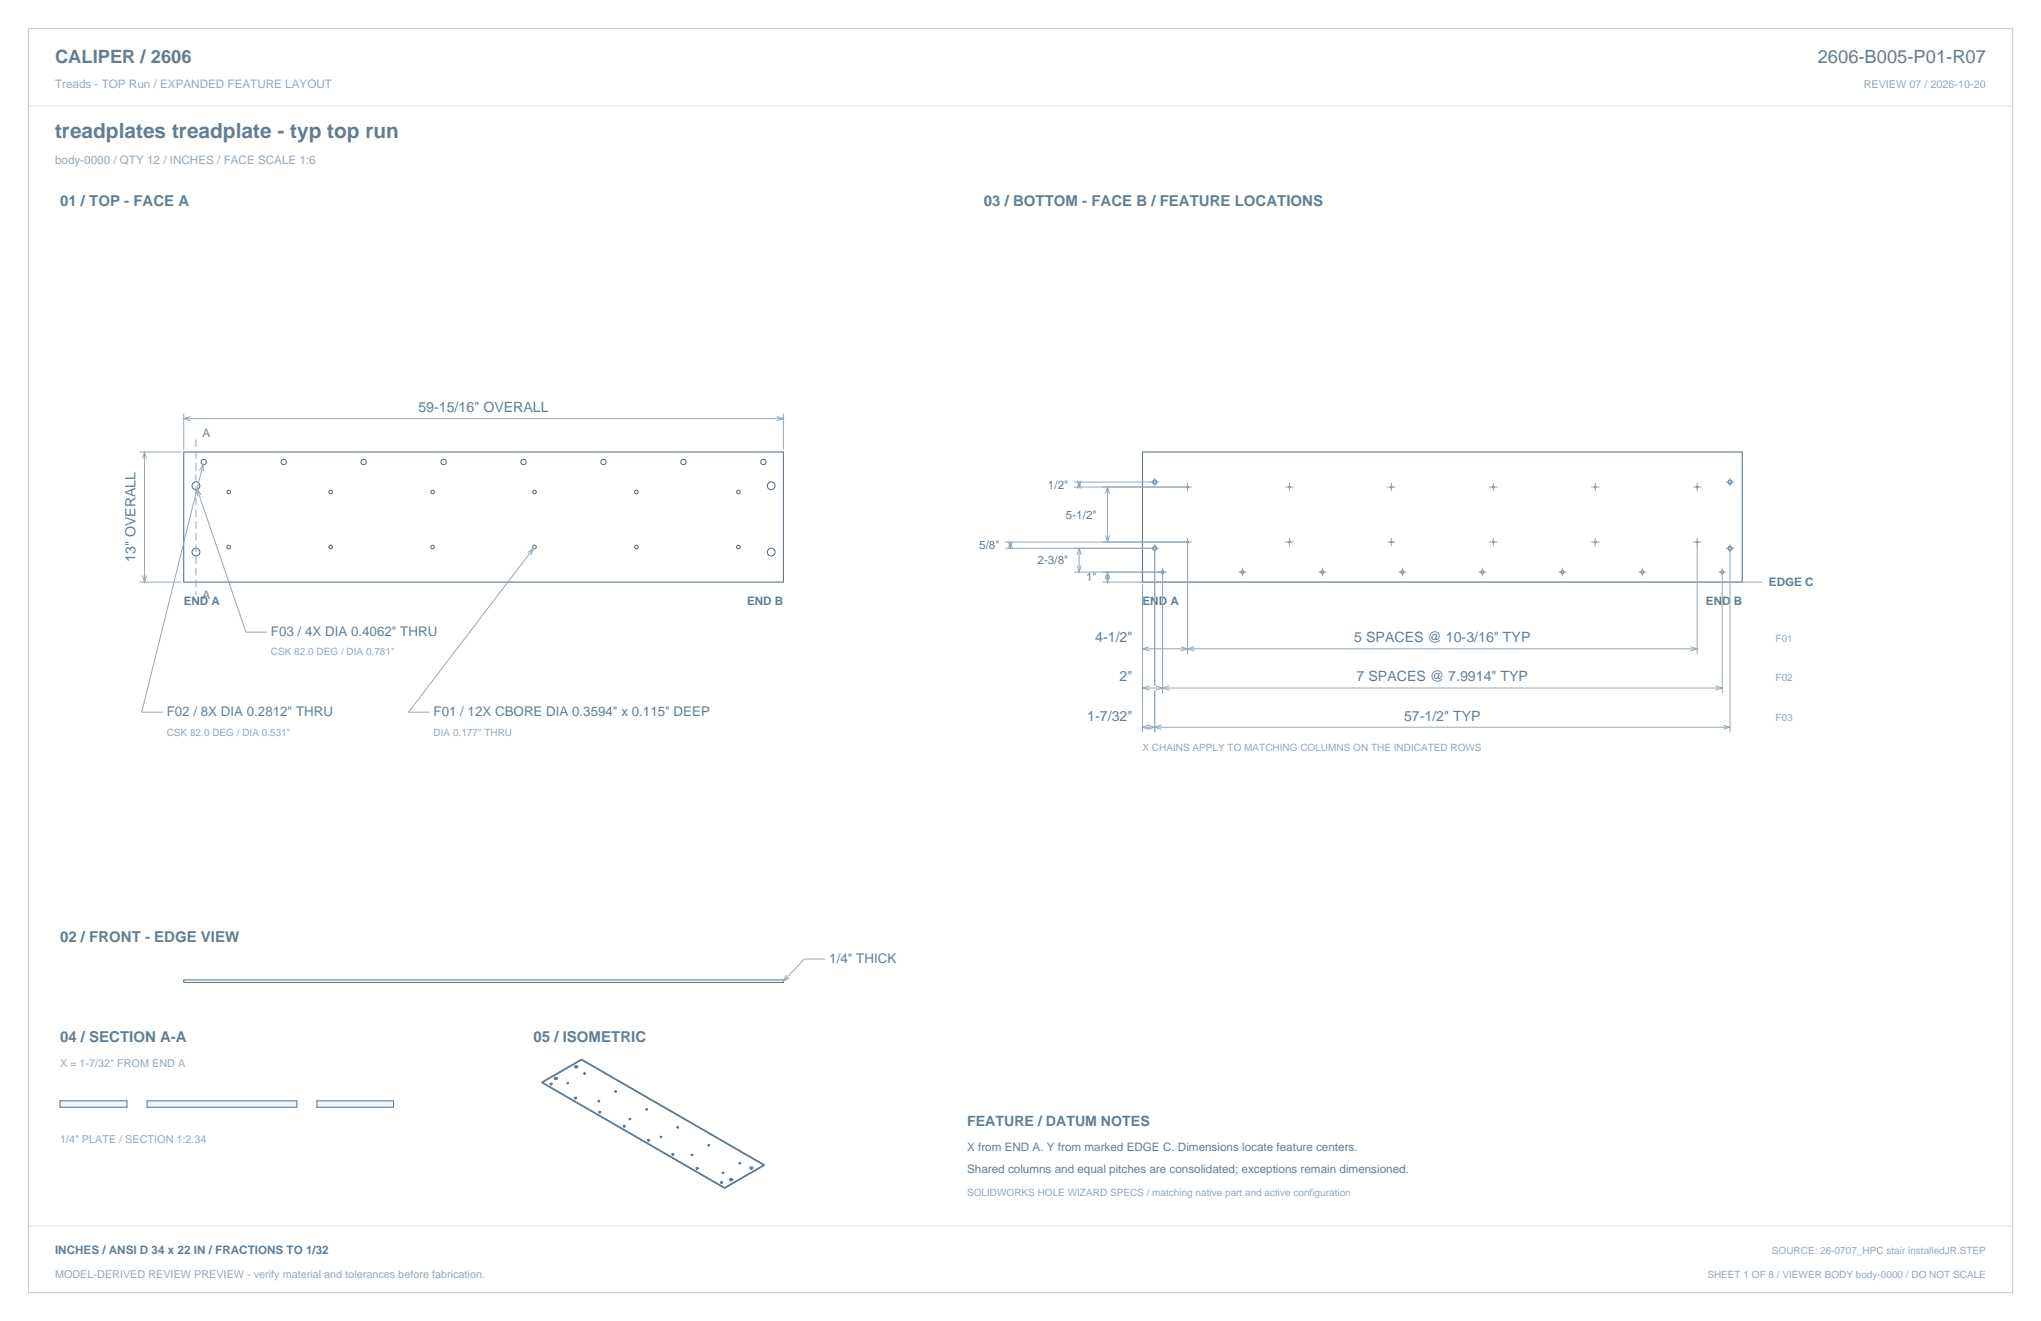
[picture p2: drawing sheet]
<svg xmlns="http://www.w3.org/2000/svg" width="864mm" height="559mm" viewBox="0 0 864 559" stroke-linecap="round" stroke-linejoin="round" font-family="sans-serif">
<path d="M12 12h839.6v534.8h-839.6z" fill="none" stroke="#b8cad8" stroke-width=".42"/>
<path d="M12 44.8h839.6" fill="none" stroke="#dbe5ed" stroke-width=".42"/>
<g fill="none" stroke="#536f85" stroke-width=".44">
<path d="M77.7 191.2h253.8v55h-253.8zM483.4 191.2h253.8v55h-253.8z"/>
<circle cx="86.2" cy="195.4" r="1.12"/>
<circle cx="120" cy="195.4" r="1.12"/>
<circle cx="153.9" cy="195.4" r="1.12"/>
<circle cx="187.7" cy="195.4" r="1.12"/>
<circle cx="221.5" cy="195.4" r="1.12"/>
<circle cx="255.4" cy="195.4" r="1.12"/>
<circle cx="289.2" cy="195.4" r="1.12"/>
<circle cx="323" cy="195.4" r="1.12"/>
<circle cx="82.9" cy="205.5" r="1.65"/>
<circle cx="96.8" cy="208.1" r=".76"/>
<circle cx="139.9" cy="208.1" r=".76"/>
<circle cx="183" cy="208.1" r=".76"/>
<circle cx="226.2" cy="208.1" r=".76"/>
<circle cx="269.3" cy="208.1" r=".76"/>
<circle cx="312.4" cy="208.1" r=".76"/>
<circle cx="326.3" cy="205.5" r="1.65"/>
<circle cx="488.6" cy="203.9" r=".86"/>
<circle cx="502.5" cy="206" r=".37"/>
<circle cx="545.6" cy="206" r=".37"/>
<circle cx="588.7" cy="206" r=".37"/>
<circle cx="631.9" cy="206" r=".37"/>
<circle cx="675" cy="206" r=".37"/>
<circle cx="718.1" cy="206" r=".37"/>
<circle cx="732" cy="203.9" r=".86"/>
<circle cx="82.9" cy="233.5" r="1.65"/>
<circle cx="96.8" cy="231.4" r=".76"/>
<circle cx="139.9" cy="231.4" r=".76"/>
<circle cx="183" cy="231.4" r=".76"/>
<circle cx="226.2" cy="231.4" r=".76"/>
<circle cx="269.3" cy="231.4" r=".76"/>
<circle cx="312.4" cy="231.4" r=".76"/>
<circle cx="326.3" cy="233.5" r="1.65"/>
<circle cx="488.6" cy="232" r=".86"/>
<circle cx="502.5" cy="229.3" r=".37"/>
<circle cx="545.6" cy="229.3" r=".37"/>
<circle cx="588.7" cy="229.3" r=".37"/>
<circle cx="631.9" cy="229.3" r=".37"/>
<circle cx="675" cy="229.3" r=".37"/>
<circle cx="718.1" cy="229.3" r=".37"/>
<circle cx="732" cy="232" r=".86"/>
<circle cx="491.9" cy="242" r=".6"/>
<circle cx="525.7" cy="242" r=".6"/>
<circle cx="559.6" cy="242" r=".6"/>
<circle cx="593.4" cy="242" r=".6"/>
<circle cx="627.2" cy="242" r=".6"/>
<circle cx="661.1" cy="242" r=".6"/>
<circle cx="694.9" cy="242" r=".6"/>
<circle cx="728.7" cy="242" r=".6"/>
</g>
<g fill="none" stroke="#93a8b9" stroke-width=".42">
<path d="M77.7 175v15.1M77.7 177.1h253.8M80.6 176.2l-2.9 .9 2.9 .9M328.7 176.2l2.8 .9-2.8 .9M331.5 175v15.1M59 191.2h17.7M60.3 194l.9-2.8 .8 2.8M61.2 191.2v55M84.4 199.1l1.5-2.6 .2 3M85.9 196.5l-25.9 104.8h8.8M83.4 207.1l20.7 60.3h8.8M85.2 209.4l-1.8-2.3 .1 2.9"/>
<path d="M454.5 203.9h35.9M454.5 206h49.7M455.7 206.7l.9-2.8 .9 2.8M455.7 203.2l.9 2.8 .9-2.8M456.6 203.9v2.1M467.7 208.8l.9-2.8 .9 2.8M468.6 206v23.3M488.6 202.1v3.6M502.5 204.3v3.5M543.8 206h3.6M545.6 204.3v3.5M587 206h3.5"/>
<path d="M588.7 204.3v3.5M630.1 206h3.5M631.9 204.3v3.5M673.2 206h3.6M675 204.3v3.5M716.4 206h3.5M718.1 204.3v3.5M730.2 203.9h3.6M732 202.1v3.6M223.3 233.7l2.4-1.7-1 2.8M225.7 232l-52.8 69.3h8.8M425.4 232h65"/>
<path d="M425.4 229.3h78.8M426.7 232.1l.8-2.8 .9 2.8M426.7 229.1l.8 2.9 .9-2.9M427.5 229.3v2.7M455.7 234.8l.9-2.8 .9 2.8M455.7 239.2l.9 2.8 .9-2.8M456.6 232v10M467.7 226.5l.9 2.8 .9-2.8M488.6 230.2v59.8M502.5 227.5v49.1M543.8 229.3h3.6M545.6 227.5v3.6"/>
<path d="M587 229.3h3.5M588.7 227.5v3.6M630.1 229.3h3.5M631.9 227.5v3.6M673.2 229.3h3.6M675 227.5v3.6M716.4 229.3h3.5M718.1 227.5v49.1M730.2 232h3.6M732 230.2v79.5M59 246.2h17.7M60.3 243.4l.9 2.8 .8-2.8"/>
<path d="M454.5 242h39.2M466.5 246.2h142.7M467.7 244.8l.9-2.8 .9 2.8M467.7 243.4l.9 2.8 .9-2.8M468.6 242v4.2M483.4 247.3v62.4M491.9 240.2v53M524 242h3.5M525.7 240.2v3.6M557.8 242h3.5M559.6 240.2v3.6M591.6 242h3.6"/>
<path d="M593.4 240.2v3.6M610.3 246.2h135.3M625.5 242h3.5M627.2 240.2v3.6M659.3 242h3.5M661.1 240.2v3.6M693.1 242h3.5M694.9 240.2v3.6M726.9 242h3.6M728.7 240.2v53M483.4 274.5h234.7M486.3 273.6l-2.9 .9 2.9 .8"/>
<path d="M499.7 273.6l2.8 .9-2.8 .8M505.3 273.6l-2.8 .9 2.8 .8M715.3 273.6l2.8 .9-2.8 .8M483.4 291h245.3M486.3 290.2l-2.9 .8 2.9 .9M488.6 292.1v17.6M489.1 290.2l2.8 .8-2.8 .9M494.7 290.2l-2.8 .8 2.8 .9M725.9 290.2l2.8 .8-2.8 .9M483.4 307.6h248.6M485.8 306.7l2.8 .9-2.8 .9M486.3 306.7l-2.9 .9 2.9 .9"/>
<path d="M491.4 306.7l-2.8 .9 2.8 .9M729.2 306.7l2.8 .9-2.8 .9M332.8 412.4l-1.3 2.6 2.6-1.4M349.1 405.7h-8.8l-8.8 9.3"/>
</g>
<path d="M77.7 414.5h253.8v1.1h-253.8z" fill="none" stroke="#536f85" stroke-width=".42"/>
<path d="M82.9 185.9v65.6" fill="none" stroke="#93a8b9" stroke-width=".42" stroke-dasharray="3.2 1.8" stroke-linecap="butt"/>
<g fill="#f2f6f9" stroke="#536f85" stroke-width=".42">
<path d="M25.4 465.7h28.3v2.7h-28.3z" fill-rule="evenodd"/>
<path d="M62.2 465.7h63.4v2.7h-63.4z" fill-rule="evenodd"/>
<path d="M134.1 465.7h32.4v2.7h-32.4z" fill-rule="evenodd"/>
</g>
<g fill="none" stroke="#536f85" stroke-width=".42">
<path d="M229.3 457.7l77.3 44.6M229.3 458.1l77.3 44.6M229.3 457.7v.4M232.8 458.6l.2 .2M233 458.8v.1M233.4 458.7l-.4 .2M233.4 458.6l-.4 .2M233.4 458.6v.1M233.5 458.3h-.7v.3M233.5 458.3v.3h-.7M233.5 458.3l-.1 .3M234.7 456.4l.3 .2"/>
<path d="M235 456.6h.1M235.5 456.3h-.5v.3M235.5 456.3v.3h-.5M235.5 456.3h.1M235.7 455.8v.6h-1M235.7 455.8h-1v.6M235.7 455.8l-.2 .5M240 458.2v.2M240.2 458.3v.2M240.4 458.2l-.2 .1M240.4 458.4l-.2 .1M240.4 458.2v.2"/>
<path d="M240.5 458.1v.3h-.5M240.5 457.9v.3h-.5M240.5 458.1h-.5v.3M240.5 457.9h-.5v.3M240.5 457.9v.2M243.3 451.5l.2 .1M243.5 451.6v.1M244 451.3h-.5v.3M244 451.3v.3h-.5M244 451.3v.1M244.3 450.9v.6h-1M244.3 450.9h-1v.6"/>
<path d="M244.3 450.9l-.3 .4M246.1 448l77.3 44.7M246.1 448l-16.8 9.7M246.1 448v.4M246.1 448.4l77.3 44.6M246.1 448.4l-16.8 9.7M247.1 454.1v.2M247.2 454.2v.2M247.5 454.1l-.3 .1M247.5 454.3l-.3 .1M247.5 454.1v.2M247.6 454v.3h-.5"/>
<path d="M247.6 453.9v.2h-.5M247.6 453.9h-.5v.2M247.6 454h-.5v.3M247.6 453.9v.1M243.1 464.6l.2 .1M243.3 464.7v.2M243.7 464.5l-.4 .2M243.7 464.7l-.4 .2M243.7 464.5v.2M243.8 464.2v.4h-.7M243.8 464.2h-.7v.4M243.8 464.2l-.1 .3"/>
<path d="M253.2 465.8v.2M253.3 465.9v.2M253.4 470.5l.2 .2M253.5 466l-.2 .1M253.5 465.8l-.2 .1M253.5 465.8v.2M253.6 470.7v.1M253.6 465.7v.3h-.4M253.6 465.7h-.4v.3M253.6 465.5v.3h-.4M253.6 465.5h-.4v.3M253.6 465.5v.2"/>
<path d="M254 470.5l-.4 .2M254 470.6l-.4 .2M254 470.5v.1M254.1 470.2v.3h-.7M254.1 470.2h-.7v.3M254.1 470.2l-.1 .3M260.3 461.7v.2M260.4 461.8v.2M260.6 461.9l-.2 .1M260.6 461.7l-.2 .1M260.6 461.7v.2M260.7 461.4h-.4v.3"/>
<path d="M260.7 461.6h-.4v.3M260.7 461.4v.3h-.4M260.7 461.6v.3h-.4M260.7 461.4v.2M263.7 476.5l.2 .1M263.9 476.6v.2M264.3 476.6l-.4 .2M264.3 476.4l-.4 .2M264.3 476.4v.2M264.4 476.1h-.7v.4M264.4 476.1v.4h-.7M264.4 476.1l-.1 .3"/>
<path d="M266.3 473.4v.2M266.4 473.5v.2M266.7 473.4l-.3 .1M266.7 473.6l-.3 .1M266.7 473.4v.2M266.8 473.3h-.5v.3M266.8 473.1v.3h-.5M266.8 473.1h-.5v.3M266.8 473.3v.3h-.5M266.8 473.1v.2M273.4 469.3v.2M273.5 469.4v.2"/>
<path d="M273.8 469.3l-.3 .1M273.8 469.5l-.3 .1M273.8 469.3v.2M273.9 469v.3h-.5M273.9 469h-.5v.3M273.9 469.2v.3h-.5M273.9 469.2h-.5v.3M273.9 469v.2M286.5 476.9v.1M286.7 477v.2M286.9 477l-.2 .2M286.9 476.8l-.2 .2"/>
<path d="M286.9 476.8v.2M287 476.8h-.5v.2M287 476.8v.2h-.5M287 476.6h-.5v.3M287 476.6v.3h-.5M287 476.6v.2M274.1 482.4l.1 .2M274.2 482.6v.1M274.6 482.4l-.4 .2M274.6 482.5l-.4 .2M274.6 482.4v.1M274.7 482.1v.3h-.6"/>
<path d="M274.7 482.1h-.6v.3M274.7 482.1l-.1 .3M279.4 481v.1M279.6 481.1v.2M279.8 481.1l-.2 .2M279.8 480.9l-.2 .2M279.8 480.9v.2M279.9 480.9h-.5v.2M279.9 480.7v.3h-.5M279.9 480.9v.2h-.5M279.9 480.7h-.5v.3M279.9 480.7v.2"/>
<path d="M284.4 488.4l.1 .1M284.5 488.5v.2M284.9 488.5l-.4 .2M284.9 488.3l-.4 .2M284.9 488.3v.2M285 488v.4h-.6M285 488h-.6v.4M285 488l-.1 .3M292.6 488.6v.1M292.7 488.7v.2M292.9 488.5l-.2 .2M292.9 488.7l-.2 .2"/>
<path d="M292.9 488.5v.2M293.1 488.5h-.5v.2M293.1 488.5v.2h-.5M293.1 488.3v.3h-.5M293.1 488.3h-.5v.3M293.1 488.3v.2M294.7 494.3l.1 .2M294.8 494.5v.1M295.2 494.3l-.4 .2M295.2 494.4l-.4 .2M295.2 494.3v.1M295.4 494h-.7v.3"/>
<path d="M295.4 494v.3h-.7M295.4 494l-.2 .3M299.7 484.5v.1M299.8 484.6v.2M300 484.4l-.2 .2M300 484.6l-.2 .2M300 484.4v.2M300.1 484.4h-.4v.2M300.1 484.2h-.4v.3M300.1 484.4v.2h-.4M300.1 484.2v.3h-.4M300.1 484.2v.2"/>
<path d="M305.7 499.9h-.7v.4M305.7 499.9v.4h-.7M305.7 499.9l-.2 .3M305.7 496.1v.2M305.8 496.2v.2M306.1 496.1l-.3 .1M306.1 496.3l-.3 .1M306.1 496.1v.2M306.2 495.9h-.5v.2M306.2 496v.3h-.5M306.2 496h-.5v.3M306.2 495.9v.2h-.5"/>
<path d="M306.2 495.9v.1M308.9 499.2l.2 .2M309.1 499.4h.1M309.6 499.1v.3h-.5M309.6 499.1h-.5v.3M309.6 499.1h.1M309.9 498.6v.6h-1M309.9 498.6h-1v.6M309.9 498.6l-.3 .5M312.8 492v.2M312.9 492.1v.3M313.2 492l-.3 .1"/>
<path d="M313.2 492.2l-.3 .2M313.2 492v.2M313.3 491.8v.2h-.5M313.3 491.8h-.5v.2M313.3 491.9v.3h-.5M313.3 491.9h-.5v.3M313.3 491.8v.1M317.4 494.3l.3 .2M317.7 494.5h.1M318.2 494.2h-.5v.3M318.2 494.2v.3h-.5M318.2 494.2h.1"/>
<path d="M318.4 493.7h-1v.6M318.4 493.7v.6h-1M318.4 493.7l-.2 .5M323.4 493l-16.8 9.7M323.4 492.7l-16.8 9.6M323.4 492.7v.3M305 500.3l.1 .1M305.1 500.4v.2M305.5 500.2l-.4 .2M305.5 500.4l-.4 .2M305.5 500.2v.2M306.6 502.3v.4"/>
</g>
<path d="M12 518.6h839.6" fill="none" stroke="#dbe5ed" stroke-width=".42"/>
<text font-size="8.8" fill="#617e94" x="23.3" y="58.2">treadplates treadplate - typ top run</text>
<g font-size="7.8" fill="#617e94">
<text x="23.3" y="26.8">CALIPER / 2606</text>
<text x="769.1" y="26.8">2606-B005-P01-R07</text>
</g>
<g font-size="6.3" fill="#617e94">
<text x="25.4" y="87.1">01 / TOP - FACE A</text>
<text x="416.3" y="87.1">03 / BOTTOM - FACE B / FEATURE LOCATIONS</text>
<text x="25.4" y="398.6">02 / FRONT - EDGE VIEW</text>
<text x="25.4" y="441">04 / SECTION A-A</text>
<text x="225.8" y="441">05 / ISOMETRIC</text>
</g>
<g font-size="6" fill="#617e94">
<text x="177" y="174.3">59-15/16&quot; OVERALL</text>
<text x="57.3" y="237.8" transform="rotate(-90 57.3 237.8)">13&quot; OVERALL</text>
<text x="463.4" y="271.6">4-1/2&quot;</text>
<text x="573" y="271.6">5 SPACES @ 10-3/16&quot; TYP</text>
<text x="473.7" y="288.2">2&quot;</text>
<text x="574" y="288.2">7 SPACES @ 7.9914&quot; TYP</text>
<text x="460.1" y="304.8">1-7/32&quot;</text>
<text x="594.1" y="304.8">57-1/2&quot; TYP</text>
<text x="409.2" y="476.2">FEATURE / DATUM NOTES</text>
</g>
<g font-size="5.6" fill="#617e94">
<text x="114.7" y="269.2">F03 / 4X DIA 0.4062&quot; THRU</text>
<text x="70.6" y="303">F02 / 8X DIA 0.2812&quot; THRU</text>
<text x="183.4" y="303">F01 / 12X CBORE DIA 0.3594&quot; x 0.115&quot; DEEP</text>
<text x="350.9" y="407.5">1/4&quot; THICK</text>
</g>
<g font-size="4.9" fill="#93a8b9">
<text x="23.3" y="37">Treads - TOP Run / EXPANDED FEATURE LAYOUT</text>
<text x="23.3" y="69.5">body-0000 / QTY 12 / INCHES / FACE SCALE 1:6</text>
</g>
<g font-size="4.9" fill="#617e94">
<text x="85.7" y="184.9">A</text>
<text x="443.4" y="206.7">1/2&quot;</text>
<text x="451" y="219.4">5-1/2&quot;</text>
<text x="414.3" y="232.4">5/8&quot;</text>
<text x="439" y="238.7">2-3/8&quot;</text>
<text x="459.5" y="245.9">1&quot;</text>
<text x="748.5" y="248">EDGE C</text>
<text x="77.7" y="256.1">END A</text>
<text x="85.7" y="253.3">A</text>
<text x="316.1" y="256.1">END B</text>
<text x="483.4" y="256.1">END A</text>
<text x="721.8" y="256.1">END B</text>
<text x="409.2" y="486.8">X from END A. Y from marked EDGE C. Dimensions locate feature centers.</text>
<text x="409.2" y="496.4">Shared columns and equal pitches are consolidated; exceptions remain dimensioned.</text>
<text x="23.3" y="530.6">INCHES / ANSI D 34 x 22 IN / FRACTIONS TO 1/32</text>
</g>
<g font-size="4.6" fill="#93a8b9">
<text x="788.6" y="37">REVIEW 07 / 2026-10-20</text>
<text x="25.4" y="451.6">X = 1-7/32&quot; FROM END A</text>
<text x="25.4" y="483.3">1/4&quot; PLATE / SECTION 1:2.34</text>
<text x="23.3" y="540.5">MODEL-DERIVED REVIEW PREVIEW - verify material and tolerances before fabrication.</text>
</g>
<g font-size="4.2" fill="#93a8b9">
<text x="751.3" y="271.6">F01</text>
<text x="114.7" y="277.3">CSK 82.0 DEG / DIA 0.781&quot;</text>
<text x="751.3" y="288.2">F02</text>
<text x="751.3" y="304.8">F03</text>
<text x="70.6" y="311.1">CSK 82.0 DEG / DIA 0.531&quot;</text>
<text x="183.4" y="311.1">DIA 0.177&quot; THRU</text>
<text x="483.4" y="317.5">X CHAINS APPLY TO MATCHING COLUMNS ON THE INDICATED ROWS</text>
<text x="409.2" y="505.9">SOLIDWORKS HOLE WIZARD SPECS / matching native part and active configuration</text>
<text x="749.7" y="530.6">SOURCE: 26-0707_HPC stair installedJR.STEP</text>
<text x="722.4" y="540.5">SHEET 1 OF 8 / VIEWER BODY body-0000 / DO NOT SCALE</text>
</g>
</svg>
